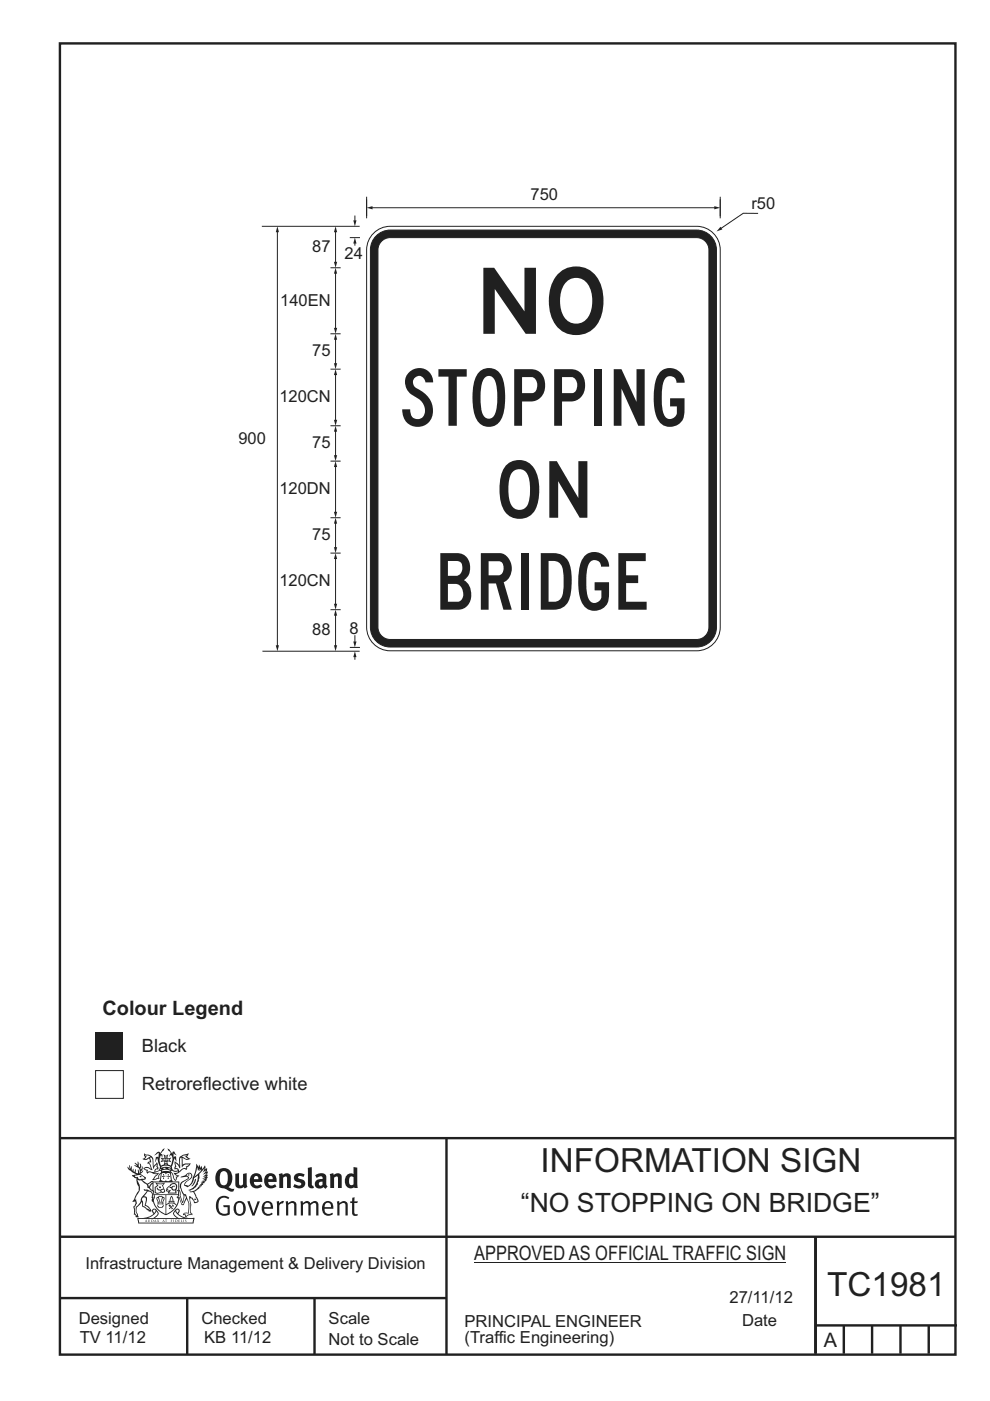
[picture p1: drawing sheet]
<svg xmlns="http://www.w3.org/2000/svg" width="210mm" height="297mm" viewBox="0 0 210 297" stroke-linecap="round" stroke-linejoin="round" font-family="sans-serif">
<g fill="none" stroke="#231f20" stroke-width=".51">
<path d="M12.7 9.2h190v278h-190zM12.7 241.3h189.9M94.7 241.4v45.8M12.7 262.2h190.1M12.7 275.2h82M39.7 275.2v12M66.7 275.2v12M173 262.2v24.8M173 281h30M179 281v6M185 281v6M191 281v6"/>
<path d="M197 281v6"/>
</g>
<path d="M100.6 267.7h66.2" fill="none" stroke="#231f20" stroke-width=".21"/>
<path d="M20.3 227h5.9v5.9h-5.9z" fill-rule="evenodd" fill="#fff" stroke="#231f20" stroke-width=".21"/>
<path d="M20.3 218.8h5.9v5.9h-5.9z" fill="#231f20"/>
<g fill="#231f20">
<path d="M47 248.5a2.55 2.55 0 0 0 0 2.7l.3 .1a.81 .81 0 0 0 1-.9v-.6a1.04 1.04 0 0 0-1.1-1.5zM46.3 248.1a1.82 1.82 0 0 1 2.1-.2 1.82 1.82 0 0 1 .9 1.9 2.29 2.29 0 0 1-.8 1.9l.7 .3h.5l-.2 .6a2.87 2.87 0 0 1-2-.7 2.12 2.12 0 0 1-1.7-3.1z" fill-rule="evenodd"/>
<path d="M49.9 248.9l.8-.2v2a.46 .46 0 0 0 .2 .6 .46 .46 0 0 0 .7-.2v-2.2l.7-.2v2.4l.2 .5-.6 .4-.2-.3a1.02 1.02 0 0 1-1.2 .2 1.02 1.02 0 0 1-.6-1.1z" fill-rule="evenodd"/>
<path d="M54 249.5l-.1 .5h.9a.49 .49 0 0 0-.2-.6 .49 .49 0 0 0-.6 .1zM53.4 249.2a1.34 1.34 0 0 1 1.6-.3 1.34 1.34 0 0 1 .6 1.5v.2h-1.7a.77 .77 0 0 0 .5 .8 .77 .77 0 0 0 .9-.3l.3 .4a1.59 1.59 0 0 1-2.1 .2 1.59 1.59 0 0 1-.4-2z" fill-rule="evenodd"/>
<path d="M57 249.5l-.1 .5h.9a.49 .49 0 0 0-.2-.6 .49 .49 0 0 0-.6 .1zM56.4 249.2a1.34 1.34 0 0 1 1.6-.3 1.34 1.34 0 0 1 .7 1.5v.2h-1.8a.77 .77 0 0 0 .5 .8 .77 .77 0 0 0 .9-.3l.3 .4a1.59 1.59 0 0 1-2 .2 1.59 1.59 0 0 1-.5-2z" fill-rule="evenodd"/>
<path d="M59.1 248.9l.8-.2 .1 .4a.95 .95 0 0 1 1-.3 .95 .95 0 0 1 .7 .8v2.3h-.8v-2.3a.46 .46 0 0 0-.8 .1v2.2h-.9z" fill-rule="evenodd"/>
<path d="M62.5 249.1a1.75 1.75 0 0 1 2.1-.1l-.2 .5-.6-.2a.43 .43 0 0 0-.6 .3l.4 .3a1.04 1.04 0 0 1 1.2 1.2 1.04 1.04 0 0 1-1.4 .9l-1.2-.4 .3-.6 1 .4 .4-.4a.88 .88 0 0 0-1-.5l-.4-.2-.1-.4z" fill-rule="evenodd"/>
<path d="M65.3 247.6l.8-.2 .1 3.8 .2 .2 .2 .5a.88 .88 0 0 1-1-.1 .88 .88 0 0 1-.3-1z" fill-rule="evenodd"/>
<path d="M67.8 250.6a.43 .43 0 0 0-.1 .7 .43 .43 0 0 0 .7-.1v-.7zM66.8 249.2a1.7 1.7 0 0 1 2.4 .1v1.8l.3 .4-.4 .5-.5-.3a1.03 1.03 0 0 1-1.7-.2 1.03 1.03 0 0 1 .8-1.5h.7v-.4a.8 .8 0 0 0-1.2 .1z" fill-rule="evenodd"/>
<path d="M69.9 248.9l.8-.2 .1 .4a.95 .95 0 0 1 1-.3 .95 .95 0 0 1 .7 .8v2.3h-.8v-2.3a.46 .46 0 0 0-.8 .1v2.2h-.8z" fill-rule="evenodd"/>
<path d="M74.3 249.5a1.48 1.48 0 0 0 0 1.7l.4 .1 .3-.2v-1.5l-.3-.2zM75 247.4l.8 .2 .1 4.3h-.7l-.1-.2a1.26 1.26 0 0 1-1.4 0 1.26 1.26 0 0 1-.6-1.3 1.29 1.29 0 0 1 .5-1.3 1.29 1.29 0 0 1 1.4-.2z" fill-rule="evenodd"/>
<path d="M46.4 253.9a1.72 1.72 0 0 1 2.2 0l-.2 .3a1.24 1.24 0 0 0-1.4-.1 1.24 1.24 0 0 0-.7 1.3 1.49 1.49 0 0 0 1.3 2l.7-.2v-1.3h-.9l-.1-.4h1.4v2a1.93 1.93 0 0 1-2.2-.1 1.93 1.93 0 0 1-.7-2.2l.2-.7z" fill-rule="evenodd"/>
<path d="M50.3 255.2a1.65 1.65 0 0 0 .3 2.2 .99 .99 0 0 0 1-1.5 .78 .78 0 0 0-.4-.8 .78 .78 0 0 0-.9 .1zM50 254.9a1.33 1.33 0 0 1 1.6-.1 1.33 1.33 0 0 1 .5 1.5 1.31 1.31 0 0 1-1.3 1.5 1.31 1.31 0 0 1-1.3-1.6l.1-.5z" fill-rule="evenodd"/>
<path d="M52.5 254.7l.4-.1 .9 2.6 .8-2.5h.5l-1.1 3h-.5z" fill-rule="evenodd"/>
<path d="M56.2 255.2l-.2 .7h1.4a.7 .7 0 0 0-.3-.8 .7 .7 0 0 0-.9 .1zM55.9 255a1.22 1.22 0 0 1 1.5-.2 1.22 1.22 0 0 1 .5 1.5h-1.9a.93 .93 0 0 0 .5 1 .93 .93 0 0 0 1.2-.2l.1 .3a1.43 1.43 0 0 1-1.7 .1 1.43 1.43 0 0 1-.6-1.7z" fill-rule="evenodd"/>
<path d="M58.7 254.8l.4-.2 .1 .5 .4-.3 .6-.2-.2 .6a.66 .66 0 0 0-.8 .6v1.9h-.4z" fill-rule="evenodd"/>
<path d="M60.6 254.8l.4-.2 .1 .5a.94 .94 0 0 1 1-.4 .94 .94 0 0 1 .8 .7v2.3h-.5l-.1-2.5a.81 .81 0 0 0-1.2 .3v2.2h-.4z" fill-rule="evenodd"/>
<path d="M63.7 254.7l.5-.1 .1 .5 .4-.3a.78 .78 0 0 1 1.1 .3 .9 .9 0 0 1 1-.5 .9 .9 0 0 1 .7 .8v2.3h-.4l-.1-2.5a.67 .67 0 0 0-1.1 .3v2.2h-.5v-2.4l-.4-.2-.7 .4v2.2h-.5z" fill-rule="evenodd"/>
<path d="M69 255.2l-.2 .7h1.4a.7 .7 0 0 0-.3-.8 .7 .7 0 0 0-.9 .1zM68.7 255a1.22 1.22 0 0 1 1.5-.2 1.22 1.22 0 0 1 .5 1.5h-1.9a.93 .93 0 0 0 .5 1 .93 .93 0 0 0 1.2-.2l.1 .3a1.44 1.44 0 0 1-1.7 .1 1.44 1.44 0 0 1-.6-1.7z" fill-rule="evenodd"/>
<path d="M71.4 254.8l.5-.2 .1 .5a.94 .94 0 0 1 1-.4 .94 .94 0 0 1 .7 .7v2.3h-.4l-.1-2.5a.81 .81 0 0 0-1.2 .3v2.2h-.5z" fill-rule="evenodd"/>
<path d="M74.7 254l.5-.2v.9h.7l-.1 .4h-.7l.1 2.2 .1 .1h.5l.1 .3a.75 .75 0 0 1-1.2-.6v-2h-.4v-.4h.4z" fill-rule="evenodd"/>
<path d="M30.8 244.9l1.1 .3-.9 .5h-.4l.5-.5zM31.8 245.5l.2-.1a2.44 2.44 0 0 1 .4 2l.1 .4 .7-1-.1 .6 .3 .3a.57 .57 0 0 0-.6 .8l-1-.2-.5 .2 .1-.5-.7-.2 .6-.2 1 .5 .1-.1-.6-1.3-.2-.1 .5-.1zM30.7 244.5l-.2 .4 .3 .4-.6 .4a1.04 1.04 0 0 0 1.4-.1l.2 .7h-.4l-.2 .4a.94 .94 0 0 1 .9 1.1l-.2-.1a1.16 1.16 0 0 0-1.5-.1l.3 .4 .4 .2 .1 .5 .2 .2v-.2a.94 .94 0 0 1 1.1 .2h.9l-1.2 1.2a1.13 1.13 0 0 0 1.2-.2l.4-.1-.1-.4 .5-.7a.83 .83 0 0 0-.6 1.1l-.3-.1-.7 .3 1.1-1.4-.5 .2-.5-.1 1.3-.5-.2-.2-.8 .4v-.3l.2-.2 .3 .1 .1-.3-.2-.4v-.6l-.2-.3-.6 .9v-.7a1.42 1.42 0 0 0-1.7-1.8z" fill-rule="evenodd"/>
<path d="M38.5 245.3l.5-.3 .7-.1-.6 .3 .8 .5h-.3zM38.3 245.5h.2l.1 2a1.69 1.69 0 0 1 1.5-.7l-.7 .5 .1 .5a1.1 1.1 0 0 0-1.5 .6l-.1-.5-.2-.2h-.5l.2-.4-.2-.7a1.42 1.42 0 0 1 .8 1.1l.2-.1zM37.1 246.2l.1 1-.2 .3v.5l.6-.1 .1 .2a.96 .96 0 0 1-1.1-.1l-.1 .1a1.06 1.06 0 0 0 1.3 .2v.1a.72 .72 0 0 1-1 .2l.3 .5 .6 .3-.4 .1-.1 .7-.3-.4-.3-1.1-.4-.4 .4 .9a1.54 1.54 0 0 0 .6 1.2l.2-.3a.58 .58 0 0 1 .5-.7l.1-.2h-.3l-.4-.3 .9-.5a.93 .93 0 0 1 1.1-.5l.1 .2 .2-.1 .1-.5a.99 .99 0 0 0 .7-.9l-1.3 .1-.4 .3v-1.5l.9 .4 .8-.3h-.3l-.5-.4 .4-.7-.7 .2a1.46 1.46 0 0 0-1.3 2.1v.4l-.2-.4z" fill-rule="evenodd"/>
<path d="M35.6 248.9l.2 .1-.1 .4h.3l-.3 .1v.5l-.1-.6h-.3l.3-.1z" fill-rule="evenodd"/>
<path d="M34.6 248.9l.2 .1-.1 .3 .4 .1h-.4v.6l-.1-.5-.3-.1h.3z" fill-rule="evenodd"/>
<path d="M34.3 248.8a.57 .57 0 0 1 .9 .2 .57 .57 0 0 1 .9-.2l.2 1.4-.2 .1a.57 .57 0 0 1-.9-.1 .69 .69 0 0 1-1.1 0zM34.2 248.1l-.3 2.1-.2 .4h2.9l-.1-.4-.3-2.1h-.2v.3l-.8-.1-.9 .1 .1-.3z" fill-rule="evenodd"/>
<path d="M34.2 252.4a.3 .3 0 0 0 .6 0 .3 .3 0 0 0-.6 0zM33.3 251l.3 .3-.3 .3a.79 .79 0 0 0 0 1.3l.8-.2-.1-.3a.55 .55 0 0 1-.7-.6h.1l.1 .3 .4 .1 .8-.2-.4-.7 .4-.3-.7 .1zM33 250.7l1.1 .2 .9-.2-.4 .7 .4 1.1a.56 .56 0 0 1-.8 .3l-.2 .1a.73 .73 0 0 1-.9 .1 .73 .73 0 0 1-.3-.9v-.4l.5-.4z" fill-rule="evenodd"/>
<path d="M35.6 251.9l.7-.5a.58 .58 0 0 1 1-.1 .58 .58 0 0 1-.5 .9l-.2-.3a.43 .43 0 0 1 .6-.3v-.1a.57 .57 0 0 0-.8 .2l-.2-.1-.3 .2 .4 .1a.55 .55 0 0 0 .9 .5v.5h-1.3l.3-.4-.1-.2-.6 .1 .2-.2-.2-.1zM35.4 251.8l-.1 .2a.39 .39 0 0 0 .2 .7l.3-.1-.2 .5h1.9l-.1-.8a.86 .86 0 0 0-.1-1.4 .86 .86 0 0 0-1.3 .4z" fill-rule="evenodd"/>
<path d="M36 254.8h.8v.2h-.8zM36.4 253.8l.2 .8h-.4zM36.4 253.5l-.3 .5-.1 .6h-.2v.4l-.7 .4 .1 .2a1.48 1.48 0 0 1 2.2 .1l.2-.1-.6-.5v-.5h-.2l-.1-.6z" fill-rule="evenodd"/>
<path d="M35.8 255.4l.3 .1 .2 .3 .3-.2-.2-.2a.38 .38 0 0 1 .4 .5l-.1-.2-.3 .3 .3 .2-.3 .2-.1-.3-.4 .3-.1-.2 .4-.3-.2-.1-.1 .1z" fill-rule="evenodd"/>
<path d="M34.5 254h.2v.2l-.3 .6h-.1zM33.6 255.3h.9v.2a.55 .55 0 0 1-.8 .4v-.2h-.2zM33.4 254h.2l.2 .8h-.2zM33.6 255h.8l.1 .1-.8 .1zM33.8 253.7h.5l-.2 1.1h-.2zM33.3 253.8l-.1 .3 .3 1.2a.48 .48 0 0 0-.1 .5 .48 .48 0 0 0 .4 .3l.6-.1a.49 .49 0 0 0 .2-.7l.3-1.2-.1-.3a1.42 1.42 0 0 0-1.5 0z" fill-rule="evenodd"/>
<path d="M33.6 251.6h.5l.1 .3h-.4z" fill-rule="evenodd"/>
<path d="M41.3 250.1l.3-.2-.2 .9-.6 .7h-.2l.5-.7z" fill-rule="evenodd"/>
<path d="M39.7 249l.3-.2 .5 .2a.88 .88 0 0 1-.6 1.1 1.22 1.22 0 0 0-.8 1.3l.5 .2a.72 .72 0 0 0 .9-.4l.5-.8 .2-.6 .8-.6v.3a2.85 2.85 0 0 1-2 2.8l.1 .1a2.13 2.13 0 0 0 1.9-1.5l-.1-.2a2.01 2.01 0 0 0 .3-1.8l1.2-1.3-.4 1 .7-.5-.7 1 .8-.4-.8 .8 .7-.1-.9 .5 .8-.1-.8 .4h.7l-.8 .3 .3 .2h-.4l.2 .4-.4-.1 .2 .3h-.4l.1 .3h-.1a2.16 2.16 0 0 1-2 1l.1 .2h.4a.76 .76 0 0 1 .7 .7l.5 1.2-.6 .2a1.45 1.45 0 0 0-1.2-1.3l.3 1.8-.1 1.9 .4 .2a1.07 1.07 0 0 0-1.2 .4v-.3l-.5-.2a.87 .87 0 0 1 1-.1l.1-.7a4.4 4.4 0 0 0-.6-3.1l-.1-.3h-.2a2.16 2.16 0 0 1-.7-2.2l.3-.3 1.2-.8a.55 .55 0 0 0-.4-.7zM37.8 252.4a.76 .76 0 0 1 .3 1.1l.6 1.6 .4-1.7 .2 .1a.61 .61 0 0 1-.1 .9l-.3 .9h-.2l-.7-1.6-.3 .1a1.18 1.18 0 0 0 .1-1.4zM41.8 247.5l.2 .8 .3-.6v.6l.3-.5a1.9 1.9 0 0 1-1.1 1.4l-.3 .3zM38.2 249.6l1.4-.1 .2 .1v.3l-.5 .3a1.26 1.26 0 0 0-1 1.9l.2 .7a1.84 1.84 0 0 1 .2 2l-.4-1.3a.96 .96 0 0 0-.4-1.3l-.4 .3a.78 .78 0 0 1-.1 1.3l.2 .2h.4l.4 1.1a.38 .38 0 0 0 .2 .4 .38 .38 0 0 0 .4-.1l.6-1.2a2.94 2.94 0 0 1 .3 2.5v.5l-.8-.1-.3 .4v.2l.4-.1 .1 .4 .2 .1a1.02 1.02 0 0 1 1.3-.5l-.1-.4-.3-.1 .2-1.7-.3-1.4 .1 .1a1.14 1.14 0 0 1 .7 .9 .63 .63 0 0 0 .9-.2 .63 .63 0 0 0-.2-.8l-.6-1.3 .9-.6 .2-.3 .2-.1v-.2h.3l-.1-.3h.4l-.1-.3 .5-.1-.2-.2 .5-.4 .1-.2-.3 .1 .5-.6-.3 .1 .3-.6-.4 .1 .4-.5v-.3l-.3 .2 .1-.6v-.3l-.4 .3-.1-.8-.5 .8-.2-.7-.2 .5-.3-.8-.1 .6-.5-.8-.1 1.4-.7 1.9a1.81 1.81 0 0 1-.9 1.4l-.6-.2a1.75 1.75 0 0 1 1.1-1.2 .75 .75 0 0 0 .1-1.3 .75 .75 0 0 0-1.2 .5z" fill-rule="evenodd"/>
<path d="M41.2 254.2l.3-.1 .1 .3h-.4z" fill-rule="evenodd"/>
<path d="M29.4 258.4h11.6l-.2 .8h-11.3zM31.3 258.2l.5-.1a2.48 2.48 0 0 0 1.4-1.3l.2 .6-.5 .5-.4 .3zM32.5 256.6l.3-.2 .2 .2-.3 .6zM37.2 256.8a2.65 2.65 0 0 0 1.8 1.4h-1.1l-.5-.3-.5-.5zM37.4 256.6l.2-.2 .3 .2-.3 .6zM29.2 258.2l.1 1.2h11.7l.3-1.1-.2-.1a4.1 4.1 0 0 1-3.3-.9l.3-.4-.1-.5a1.06 1.06 0 0 0-1.3 .9l.2 .4 .6 .5h-4.7l.3-.1a.84 .84 0 0 0 .6-.7 .84 .84 0 0 0-.5-.9l-.3-.2-.5 .1-.1 .5 .3 .4a4.2 4.2 0 0 1-3.4 .9z" fill-rule="evenodd"/>
<path d="M31 258.7l.1 .2h-.2zM31 258.6l-.3 .5 .4-.1 .2 .1z" fill-rule="evenodd"/>
<path d="M31.3 258.6h.2v.4a.25 .25 0 0 0 .3-.1 .25 .25 0 0 0-.1-.3h.1a.29 .29 0 0 1 0 .4 .29 .29 0 0 1-.4 0 .29 .29 0 0 1 0-.4z" fill-rule="evenodd"/>
<path d="M32.2 258.6a.22 .22 0 0 1 .3 .2 .22 .22 0 0 1-.3 .2zM32 258.6v.5a.33 .33 0 0 0 .5-.1 .33 .33 0 0 0 0-.4 .33 .33 0 0 0-.5 0z" fill-rule="evenodd"/>
<path d="M32.9 258.7l.1 .2h-.2zM32.9 258.6l-.2 .5 .3-.1 .2 .1z" fill-rule="evenodd"/>
<path d="M33.3 258.6h.2v.2l.3-.2-.2 .2 .2 .3-.3-.2-.1 .2h-.1l.2-.3z" fill-rule="evenodd"/>
<path d="M34.7 258.7l.1 .2h-.2zM34.7 258.6l-.3 .5 .4-.1 .2 .1z" fill-rule="evenodd"/>
<path d="M35 258.6h.4h-.1v.5h-.2l.1-.5z" fill-rule="evenodd"/>
<path d="M36.2 258.6h.3h-.2v.2h.2h-.2l.1 .3h-.2z" fill-rule="evenodd"/>
<path d="M36.7 258.6h.2v.5h-.2z" fill-rule="evenodd"/>
<path d="M37.3 258.6a.22 .22 0 0 1 .3 .2 .22 .22 0 0 1-.3 .2zM37.1 258.6v.5a.33 .33 0 0 0 .5-.1 .33 .33 0 0 0 0-.4 .33 .33 0 0 0-.5 0z" fill-rule="evenodd"/>
<path d="M37.8 258.6h.3h-.1v.2h.1h-.1v.2l.1 .1h-.3z" fill-rule="evenodd"/>
<path d="M38.3 258.6h.3l-.1 .4 .2 .1h-.4z" fill-rule="evenodd"/>
<path d="M38.9 258.6h.2v.5h-.2z" fill-rule="evenodd"/>
<path d="M39.3 258.6h.2l-.2 .1 .2 .2-.1 .2h-.1v-.2l.2 .1z" fill-rule="evenodd"/>
<path d="M34.2 247.4a1.51 1.51 0 0 1 2 .2 2.67 2.67 0 0 0-2.1 0zM35.7 247.6l.4 .2 .1 .2-.4-.1zM34.6 247.7l.4-.1 .2 .2h-.4zM34 247.9l.3 .1-.3 .1zM34.9 246.9l.3-.2 .2 .2zM34.9 245.7h.2v.4h-.2zM35 245.1l.2 .2 .2-.2-.1 .4h-.2zM35.1 246.3h.2l.1 .4-.2-.2-.2 .2zM35.3 245.7h.2v.4h-.2zM34.4 245.7l.3 .1v.2l-.3 .1 .2-.2zM35.7 245.8l.3-.1-.2 .2 .2 .2-.4-.1zM32.7 244.9l1-.5-.1 1-.2-.1-.4 .1-.2 1.1 .5-1 .2 .9a1.84 1.84 0 0 1 .3 1.7l.4 .1a2.48 2.48 0 0 1 2.2 .1l.2-.3-.2-.7 .7-1.7 .4 .6-.2-1-.2-.1-.2 .3v-.9l.6 .4-.6-.7h-.3l-.1 .4-.5-.8-.5-.3 .2 .4 .5 .6-.4 .7 .4-.3a2.06 2.06 0 0 1 0 2.2l-.6-.2-.1-.6 .1-.1 .8 .2-.4-.5 .4-.5-.7 .2-.2-.2 .2-.7-.5 .4-.5-.4 .2 .7-.2 .2-.7-.2 .4 .5-.4 .5 .7-.2 .2 .1-.2 .6-.5 .2a2.02 2.02 0 0 1 0-2.2l.3 .5-.1-.6-.3-.1 .8-1.2-.5 .3-.4 .7-.2-.3a.8 .8 0 0 0-.8 .5z" fill-rule="evenodd"/>
<path d="M29.2 250.1l.3 .2a.61 .61 0 0 1 .8 .3l.3 .2a.8 .8 0 0 1 .6 1l.4 .1 .5 .6a1 1 0 0 1 .5 1l-.1 .7v-.5h-.1a.96 .96 0 0 0-.8-1.3l-.3-.2h-.6l-.1-.1-.2 .1 .2 .3h.5l-1.1 1.4-.2 .9-.4 .6a1.33 1.33 0 0 0-.5 1.8l.2 .5a1.26 1.26 0 0 1-.5-1.4l-.1-.4a1.56 1.56 0 0 0 .4-1.7l-.3 .2 .2-.5a3.2 3.2 0 0 0 .7-3zM30.4 253.9h.4a2.06 2.06 0 0 1-.1 1.6l.7 .5 .4 .5-.6-.2-.8-.6-.1-.9a.51 .51 0 0 1 .1-.9zM28.6 249.3a1.52 1.52 0 0 1 2.1 .6l-1.1 .1-.2-.1-.2-.4-.4 .1zM27.5 247v.8l-.3-.4-.2 .1a3.1 3.1 0 0 0 2 1.5l-1 .1 .5 .6 .5 .1v1.1a1.84 1.84 0 0 1-.2 2.5l-.4 .9-.4 .4 .3 .1 .4-.1 .1 .4-.2 .5-.3 .2 .1 1.8 .2-.1 .2 .6h.2l.4-.1-.1-.5a1.3 1.3 0 0 1-.1-1.6l.8-1.1 .2 1.1 .6 .2 .4 .6 .2-.2 .2 .4 .5-.1a1.85 1.85 0 0 0-1.2-1.3l.1-.3a1.39 1.39 0 0 0 0-1.5h-.5l.5-.6a.66 .66 0 0 1 .9-.4 .66 .66 0 0 1 .3 .9l-.1 .4h.2v.1l-.2 .3 .2 .5 .2-.3a2.24 2.24 0 0 0 .1-2.2 .73 .73 0 0 1-.7-.6 .73 .73 0 0 1 .5-.8l.1-.2a.94 .94 0 0 0-.9 .8 .48 .48 0 0 1-.1-.5 .48 .48 0 0 1 .5-.3l.5-.3a.51 .51 0 0 0-.8 .2l-.5 .3-1-.8 .6-.1 .1-.5-1.1-.7 .5-.4v-.4l-.5 .5 .1-.2a.69 .69 0 0 0 .2-1.1v.5l-.3 .2 .1-1.1-.3-.2 .1 .6-.1 .2-.4-1.2v.6l-.7-.3 .6 .6-.6-.2 .2 .3a1 1 0 0 1 .8 1.5l-.2-.8v.8l-.5-.2-.1-.7-.2 .6-.2-.1v-.6l-.2 .4-.2-.2 .1-.7-.2 .5z" fill-rule="evenodd"/>
<path d="M29.5 249.5l.3-.2 .3 .3z" fill-rule="evenodd"/>
<path d="M32.4 250.5h5.6v2l-.2-.1v-1.7h-5.2v2.5h5.2v-.8l.1 .2-.1 1.1v-.3h-2.5v4a4.1 4.1 0 0 0 2.6-3.6l.1-.1a4 4 0 0 1-2.8 3.9 4.2 4.2 0 0 1-2.8-4.7l.1 1.3 .1-.1a3.8 3.8 0 0 0 2.5 3.3v-4h-2.5l-.2-.9z" fill-rule="evenodd"/>
<circle cx="40" cy="249.1" r=".17"/>
</g>
<path d="M79.5 49.2a5 5 0 0 1 3.3-1.2h65a5 5 0 0 1 5 5v80a5 5 0 0 1-5 5h-65a5 5 0 0 1-5-5v-80a5 5 0 0 1 1.7-3.8z" fill-rule="evenodd" fill="#fff" stroke="#231f20" stroke-width=".21"/>
<path d="M80.1 49.8a4.2 4.2 0 0 1 2.7-1h65a4.2 4.2 0 0 1 4.2 4.2v80a4.2 4.2 0 0 1-4.2 4.2h-65a4.2 4.2 0 0 1-4.2-4.2v-80a4.2 4.2 0 0 1 1.5-3.2z" fill-rule="evenodd" fill="#231f20" stroke="#231f20" stroke-width=".21"/>
<path d="M81.1 51l1.1-.6h.6h65a2.61 2.61 0 0 1 2.6 2.6v80a2.61 2.61 0 0 1-2.6 2.6h-65a2.61 2.61 0 0 1-2.6-2.6v-80a2.6 2.6 0 0 1 .9-2z" fill-rule="evenodd" fill="#fff" stroke="#231f20" stroke-width=".21"/>
<path d="M78.8 44h72.9" fill="none" stroke="#231f20" stroke-width=".21"/>
<g fill="#231f20">
<path d="M151.5 43.7l1.3 .3-1.3 .4z"/>
<path d="M77.8 44l1.2-.3v.7z"/>
</g>
<path d="M77.8 41.7v4.6M152.8 41.7v4.6M71.2 130.4v6.6" fill="none" stroke="#231f20" stroke-width=".21"/>
<g fill="#231f20">
<path d="M71.2 129.3l.3 1.2h-.7z"/>
<path d="M70.8 136.8h.7l-.3 1.3z"/>
</g>
<path d="M75.3 134.7v1.5" fill="none" stroke="#231f20" stroke-width=".21"/>
<path d="M74.9 136h.7l-.3 1.3z" fill="#231f20"/>
<path d="M70.1 78.3h2.2M70.1 90.3h2.2M70.1 97.8h2.2M70.1 109.8h2.2M70.1 117.3h2.2M71.2 118.4v9.8M55.7 138.1h20.6M70.1 129.3h2.2" fill="none" stroke="#231f20" stroke-width=".21"/>
<g fill="#231f20">
<path d="M70.8 128h.7l-.3 1.3z"/>
<path d="M71.2 117.3l.3 1.2h-.7z"/>
</g>
<path d="M71.2 98.9v9.8" fill="none" stroke="#231f20" stroke-width=".21"/>
<g fill="#231f20">
<path d="M70.8 108.5h.7l-.3 1.3z"/>
<path d="M71.2 97.8l.3 1.2h-.7z"/>
</g>
<path d="M71.2 79.4v9.8" fill="none" stroke="#231f20" stroke-width=".21"/>
<g fill="#231f20">
<path d="M70.8 89h.7l-.3 1.3z"/>
<path d="M71.2 78.3l.3 1.2h-.7z"/>
</g>
<path d="M71.2 57.9v11.8" fill="none" stroke="#231f20" stroke-width=".21"/>
<g fill="#231f20">
<path d="M70.8 69.5h.7l-.3 1.3z"/>
<path d="M71.2 56.8l.3 1.2h-.7z"/>
</g>
<path d="M71.2 110.9v5.3" fill="none" stroke="#231f20" stroke-width=".21"/>
<g fill="#231f20">
<path d="M70.8 116h.7l-.3 1.3z"/>
<path d="M71.2 109.8l.3 1.2h-.7z"/>
</g>
<path d="M71.2 91.4v5.3" fill="none" stroke="#231f20" stroke-width=".21"/>
<g fill="#231f20">
<path d="M70.8 96.5h.7l-.3 1.3z"/>
<path d="M71.2 90.3l.3 1.2h-.7z"/>
</g>
<path d="M71.2 71.9v5.3" fill="none" stroke="#231f20" stroke-width=".21"/>
<g fill="#231f20">
<path d="M70.8 77h.7l-.3 1.3z"/>
<path d="M71.2 70.8l.3 1.2h-.7z"/>
</g>
<path d="M58.8 49.1v87.9" fill="none" stroke="#231f20" stroke-width=".21"/>
<g fill="#231f20">
<path d="M58.5 136.8h.7l-.4 1.3z"/>
<path d="M58.8 48l.4 1.2h-.7z"/>
</g>
<path d="M74.2 137.3h2.2M75.3 139.2v.7" fill="none" stroke="#231f20" stroke-width=".21"/>
<path d="M75.3 138.1l.3 1.2h-.7z" fill="#231f20"/>
<path d="M55.5 48h20.8M74.2 50.4h2.2M75.3 51.5v.6" fill="none" stroke="#231f20" stroke-width=".21"/>
<path d="M75.3 50.4l.3 1.2h-.7z" fill="#231f20"/>
<path d="M75.3 45.7v1.2" fill="none" stroke="#231f20" stroke-width=".21"/>
<path d="M74.9 46.7h.7l-.3 1.3z" fill="#231f20"/>
<path d="M160.8 45.2h-3.2l-4.7 3.3" fill="none" stroke="#231f20" stroke-width=".21"/>
<path d="M152.8 48.1l.4 .5-1.2 .5z" fill="#231f20"/>
<path d="M70.1 56.8h2.2M71.2 49.1v6.6M70.1 70.8h2.2" fill="none" stroke="#231f20" stroke-width=".21"/>
<g fill="#231f20">
<path d="M71.2 48l.3 1.2h-.7z"/>
<path d="M70.8 55.5h.7l-.3 1.3z"/>
</g>
<text font-size="14" fill="#231f20" x="102.5" y="70.8">NO</text>
<g font-size="12" fill="#231f20">
<text x="85.3" y="90.3">STOPPING</text>
<text x="105.9" y="109.8">ON</text>
<text x="93.4" y="129.3">BRIDGE</text>
</g>
<g font-size="7.1" fill="#231f20">
<text x="114.7" y="248.6">INFORMATION SIGN</text>
<text x="175.5" y="274.8">TC1981</text>
</g>
<text font-size="5.6" fill="#231f20" x="110.5" y="257">“NO STOPPING ON BRIDGE”</text>
<g font-size="4.2" fill="#231f20">
<text x="21.7" y="215.2">Colour Legend</text>
<text x="100.6" y="267.2">APPROVED AS OFFICIAL TRAFFIC SIGN</text>
<text x="174.7" y="285.6">A</text>
</g>
<g font-size="3.9" fill="#231f20">
<text x="30.1" y="223">Black</text>
<text x="30.1" y="231.2">Retroreflective white</text>
</g>
<g font-size="3.5" fill="#231f20">
<text x="112.5" y="42.3">750</text>
<text x="159.4" y="44.3">r50</text>
<text x="66.2" y="53.4">87</text>
<text x="73.1" y="54.9">24</text>
<text x="59.4" y="64.8">140EN</text>
<text x="66.2" y="75.5">75</text>
<text x="59.3" y="85.3">120CN</text>
<text x="50.6" y="94.1">900</text>
<text x="66.2" y="95">75</text>
<text x="59.3" y="104.8">120DN</text>
<text x="66.2" y="114.6">75</text>
<text x="59.3" y="124.3">120CN</text>
<text x="66.2" y="134.7">88</text>
<text x="74.1" y="134.5">8</text>
<text x="18.1" y="269.1">Infrastructure Management &amp; Delivery Division</text>
<text x="16.7" y="280.7">Designed</text>
<text x="42.7" y="280.7">Checked</text>
<text x="69.7" y="280.7">Scale</text>
<text x="98.5" y="281.4">PRINCIPAL ENGINEER</text>
<text x="154.7" y="276.3">27/11/12</text>
<text x="157.4" y="281.2">Date</text>
<text x="16.9" y="284.8">TV 11/12</text>
<text x="43.3" y="284.8">KB 11/12</text>
<text x="69.7" y="285.2">Not to Scale</text>
<text x="98.5" y="284.8">(Traffic Engineering)</text>
</g>
</svg>
